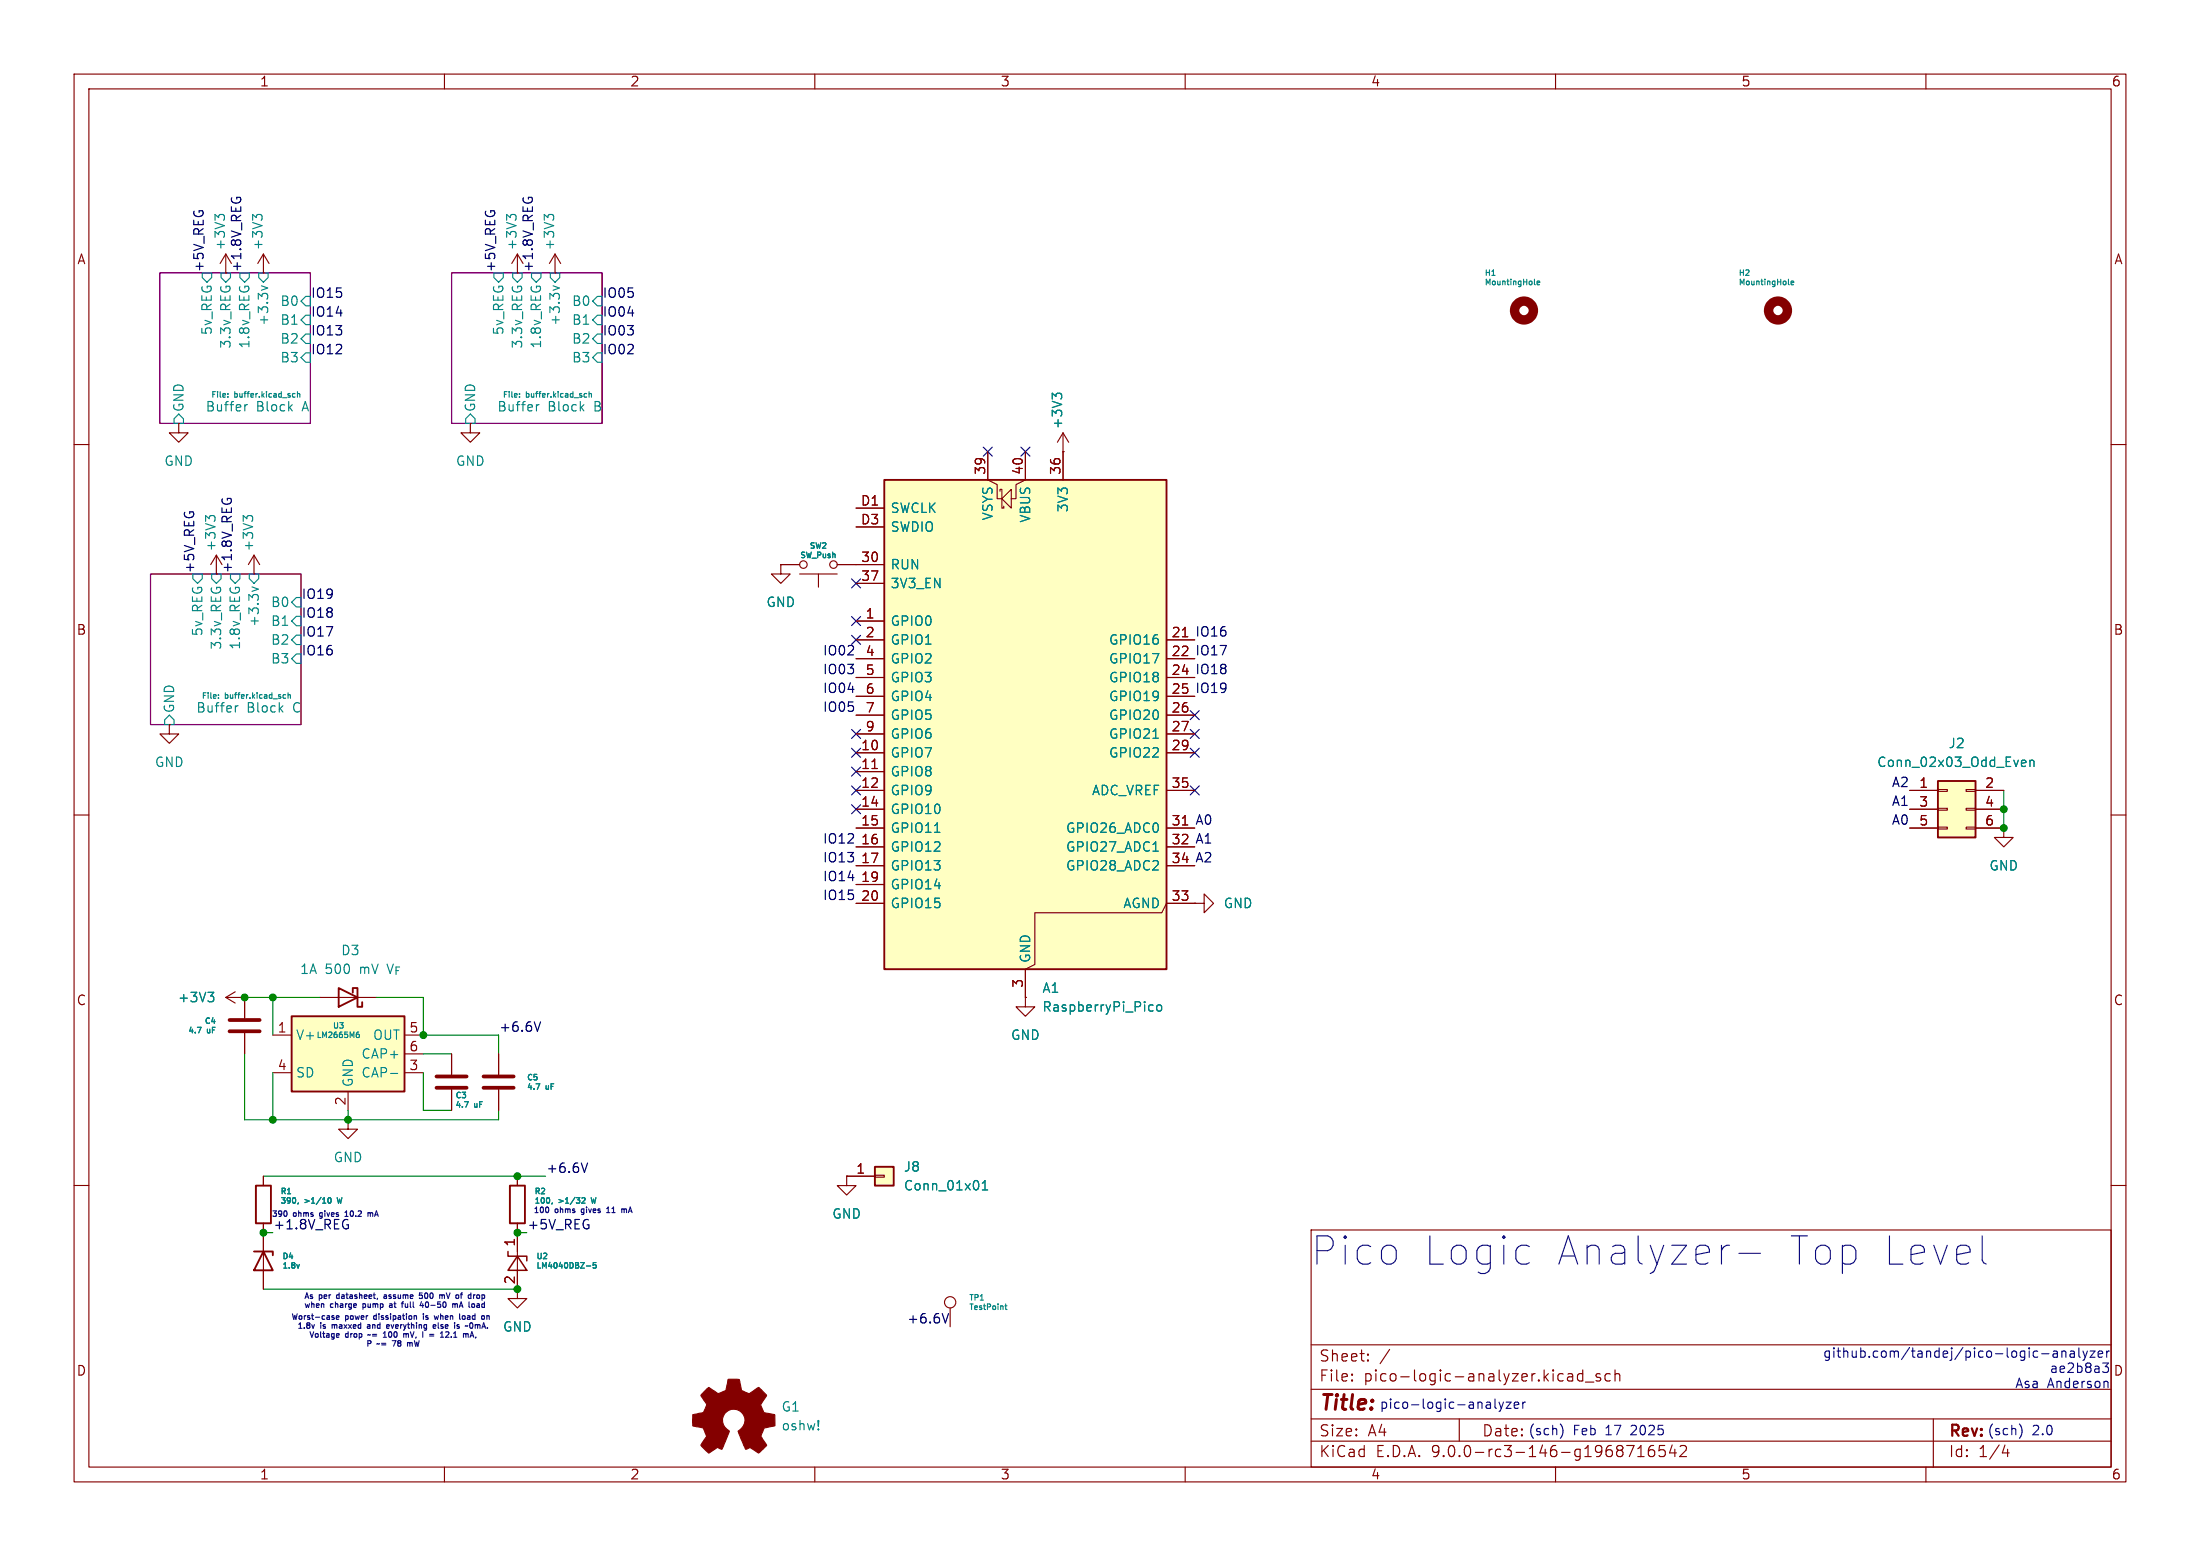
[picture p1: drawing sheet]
<svg xmlns="http://www.w3.org/2000/svg" width="297mm" height="210mm" viewBox="0 0 297 210" stroke-linecap="round" stroke-linejoin="round" font-family="sans-serif">
<path d="M0 0h297v210h-297z" fill="#fff" stroke="#fff" stroke-width=".14"/>
<g fill="none" stroke="#840000" stroke-width=".15">
<path d="M10 10h277v190h-277zM12 12h273v186h-273zM60 10v2M110 10v2M160 10v2M210 10v2M260 10v2M24.1 57.2v1.2h1.3l-1.3 1.3-1.2-1.3h1.2M24.1 57.2h.1M10 60h2M29.2 77.5h.1M29.2 74.9l-.8 1.3"/>
<path d="M29.2 74.9l.8 1.3M29.2 74.9v2.6M34.3 77.5h.1M34.3 74.9l-.8 1.3M34.3 74.9l.8 1.3M34.3 74.9v2.6M105.4 76.2v1.3h1.3l-1.3 1.2-1.3-1.2h1.3M105.4 76.2h.1M285 60h2M10 110h2M270.5 111.8v1.2h1.3l-1.3 1.3-1.3-1.3h1.3M270.5 111.8h.1"/>
<path d="M285 110h2M161.3 121.9h1.3v-1.2l1.2 1.2-1.2 1.3v-1.3M161.3 121.9h.1M61 142.2v2.8M61 147.1v2.8M67.3 142.2v2.8M67.3 147.1v2.8M69.8 158.8v1.2M10 160h2M69.8 165.1v1.3M177 166h108v32h-108zM285 160h2"/>
<path d="M60 198v2M110 198v2M160 198v2M177 194.5h108M177 191.5h108M177 187.5h108M177 181.5h108M182.5 186.3h.1l-.1 .1M182.5 186.3v.1M182.5 185.5v.1M182.5 185.5h.1l-.1 .1M184.7 183.6v.1"/>
<path d="M184.7 183.6h-.1l.1 .1M184.7 182.8v.1M184.7 182.8h-.1l.1 .1M187.6 182.1l-1.3 2M197 191.5v3M210 198v2M211.8 185.4h.3l.2 .2v.8M212.3 186.3l-.5 .1M212.3 185.8h-.5M213.7 185.5l-.5-.1-.2 .3v.4l.1 .2 .1 .1 .5-.1M213.7 184.9v1.5M214 186.5h1.2"/>
<path d="M216 185.5l-.3-.1-.2 .2v.2l.5 .2 .1 .1-.1 .2-.1 .1-.4-.1M217.4 185.5l-.4-.1-.3 .3v.4l.1 .2 .2 .1 .4-.1M218 185.5a.37 .37 0 0 1 .7 .1v.8M218 184.9v1.5M219.6 195.1h1l-.6 1.5M221.1 196.6h.9M221.1 195.5l.4-.4v1.5M223.2 195.1a.59 .59 0 0 0-.7 .6v.6l.2 .2 .4 .1 .2-.1 .1-.5-.2-.3h-.4l-.3 .3M224.7 195.1h-.7v.7l.2-.1h.5l.1 .3-.1 .5-.2 .1h-.3l-.2-.1M225.7 195l-.3 1.1h.9M226.1 195.6v1M226.8 195.2l.2-.1 .5 .1a.41 .41 0 0 1 .1 .5l-.9 .9h1"/>
<path d="M260 198v2M261 191.5v6.5M270.7 195l-.4 1.1h.9M271 195.6v1"/>
</g>
<path d="M21.6 36.8h20.3v20.4h-20.3zM61 36.8h20.3v20.4h-20.3zM20.3 77.5h20.3v20.3h-20.3z" fill="none" stroke="#840084" stroke-width=".15"/>
<g fill="none" stroke="#008484" stroke-width=".15">
<path d="M27.3 36.8h1.3v.7l-.7 .6-.6-.6zM29.8 36.8h1.3v.7l-.6 .6-.7-.6zM32.4 36.8h1.3v.7l-.7 .6-.6-.6zM34.9 36.8h1.3v.7l-.6 .6-.7-.6zM35.3 38.6l.8 .3-.8 .3M66.7 36.8h1.2v.7l-.6 .6-.6-.6zM69.2 36.8h1.3v.7l-.7 .6-.6-.6zM71.8 36.8h1.2v.7l-.6 .6-.6-.6zM74.3 36.8h1.3v.7l-.7 .6-.6-.6zM74.7 38.6l.8 .3-.8 .3M23.5 56.5l.6-.6 .7 .6v.7h-1.3zM29.1 52.9h-.4v.7"/>
<path d="M29.4 52.9h.1M29.7 52.9v.6M30.8 53.5v.1M30.8 53.1v.1M31.7 52.9v.7M33 54.6v.9M33.2 52.9l-.2 .1M33.4 54.6l-.2 .1-.2 .2M33.7 52.9l-.2 .1M35.4 52.9v.7M36 52.9h.1M38 52.9v.7"/>
<path d="M39.6 53.1h.2M39.8 53.6h-.2M40.2 53.2l.2-.1 .1 .5M40.2 52.9v.7M41.3 42.5h.6v1.3h-.6l-.7-.6zM41.3 40h.6v1.3h-.6l-.7-.7zM41.3 45.1h.6v1.3h-.6l-.7-.7zM41.3 47.6h.6v1.3h-.6l-.7-.6zM63.5 55.9l.6 .6v.7h-1.2v-.7zM68.5 52.9h-.4v.7M68.7 52.9h.1M69.1 52.9v.6"/>
<path d="M70.1 53.5v.1M70.1 53.1v.1M71.1 52.9v.7M72.4 54.6v.9M72.6 52.9l-.2 .1M72.8 54.6l-.3 .1-.1 .2M73 52.9l-.2 .1M74.7 52.9v.7M75.3 52.9h.1M77.3 52.9v.7M79 53.1h.2M79.2 53.6h-.2"/>
<path d="M79.5 53.2l.3-.1v.5M79.5 52.9v.7M80 40.6l.6-.6h.7v1.3h-.7zM80 45.7l.6-.6h.7v1.3h-.7zM80.6 42.5h.7v1.3h-.7l-.6-.6zM80.6 47.6h.7v1.3h-.7l-.6-.6zM26 77.5h1.3v.6l-.6 .6-.7-.6zM28.2 69.8l.3-.2h.3l.2 .2M28.2 70l-.4-.4v.8M28.6 77.5h1.2v.6l-.6 .6-.6-.6zM31.1 77.5h1.3v.6l-.7 .6-.6-.6zM33.3 70l-.5-.4v.8"/>
<path d="M33.3 69.8l.3-.2h.3l.2 .2M33.7 77.5h1.2v.6l-.6 .6-.6-.6zM34 79.2l.9 .3-.9 .3M22.2 97.2l.7-.7 .6 .7v.6h-1.3zM27.8 93.5h-.3v.7M28.1 93.5v.1M28.5 93.5v.6M29.5 94.2h.1M29.5 93.8v.1M30.4 93.5v.7M31.8 95.3v.8M32 93.5l-.2 .1"/>
<path d="M32.1 95.3h-.2l-.1 .2M32.4 93.5l-.2 .1M34.1 93.5v.7M34.7 93.5v.1M36.7 93.5v.7M38.3 93.7l.3 .1M38.6 94.2h-.3M38.9 93.8h.3v.4M38.9 93.5v.7M39.4 81.3l.6-.7h.6v1.3h-.6zM40 83.2h.6v1.3h-.6l-.6-.7zM40 85.7h.6v1.3h-.6l-.6-.6z"/>
<path d="M40 88.3h.6v1.2h-.6l-.6-.6zM62.7 148.7h.5l-.3 .7M72.4 146.3h.5l-.4 .7M74.6 162.4l-.1 .1M78.6 161.7l.2-.1 .2 .3-.5 .5h.5M79.8 161.6l.2 .8M110.5 192.9v.1M110.5 191.7v.8"/>
</g>
<path d="M68.8 160h2.1v5.1h-2.1z" fill="none" stroke="#840000" stroke-width=".25"/>
<path d="M58.9 146.8h4.1M58.9 145.3h4.1M65.3 146.8h4M65.3 145.3h4" fill="none" stroke="#840000" stroke-width=".51"/>
<path d="M95.1 187.8l.6-.6 1.2 .9 .3-.1 .8-.3 .3-1.5h1.3h.2l.3 1.5 1 .4 1.3-.9 1.1 1.1-.8 1.3 .4 1.1 1.5 .2v1.5l-1.4 .3-.1 .1-.4 1.1 .8 1.1-.1 .2-1 .9-1.2-.7-.5 .2-1.1-2.4a1.54 1.54 0 0 0 .4-2.7 1.54 1.54 0 0 0-2.5 1 1.97 1.97 0 0 0 1 1.7l-1 2.4-.6-.2-1.3 .7-1-1.1 .8-1.1-.5-1.2-1.4-.3v-1.5l1.2-.2a.83 .83 0 0 0 .6-.8l.1-.3-.8-1.3z" fill="#840000" stroke="#840000" stroke-width=".15"/>
<path d="M39.4 137.2h15.2v10.1h-15.2z" fill="#ffffc2"/>
<path d="M39.4 137.2h15.2v10.1h-15.2z" fill="none" stroke="#840000" stroke-width=".25"/>
<g fill="none" stroke="#840000" stroke-width=".15">
<path d="M30.5 36.8h.1M30.5 34.3l-.8 1.3M30.5 34.3l.7 1.3M30.5 34.3v2.5M143.5 58.4l-.8 1.3M143.5 58.4l.8 1.3M143.5 58.4v2.6M105.4 76.2h2.5M107.9 77.5h5.1M110.5 77.5v1.7M113 76.2h2.6M143.5 61h.1"/>
<path d="M36.8 139.7h2.6M54.6 139.7h2.5M36.8 144.8h2.6M47 147.3v2.6M54.6 144.8h2.5M54.6 142.2h2.5"/>
<circle cx="108.5" cy="76.2" r=".51"/>
<circle cx="112.5" cy="76.2" r=".51"/>
</g>
<path d="M29.5 29.4l-.5-.5v.8M29.5 29.2l.3-.3h.3l.2 .3M142.5 53.5l-.4-.4v.8M142.5 53.3l.3-.2h.3l.2 .2M48.2 139.6h.2l.1 .1v.3h-.3M48.5 139.3h-.3l-.1 .2M52.7 144.9h1" fill="none" stroke="#008484" stroke-width=".15"/>
<path d="M119.4 64.8h38.1v66h-38.1z" fill="#ffffc2"/>
<path d="M119.4 64.8h38.1v66h-38.1zM34.3 168.9h2.5v.5M34.5 160h2.1v5.1h-2.1zM35.6 168.9l1.2 2.6h-2.5z" fill="none" stroke="#840000" stroke-width=".25"/>
<g fill="none" stroke="#840000" stroke-width=".15">
<path d="M35.6 36.8h.1M35.6 34.3v2.5M35.6 34.3l-.8 1.3M35.6 34.3l.7 1.3M69.8 36.8h.1M69.8 34.3v2.5M69.8 34.3l-.7 1.3M69.8 34.3l.8 1.3M63.5 57.2v1.2h1.3l-1.3 1.3-1.3-1.3h1.3M63.5 57.2h.1M115.6 68.6h3.8M115.6 71.1h3.8"/>
<path d="M115.6 76.2h3.8M115.6 78.7h3.8M133.3 61v3.8l1.3 .6v1.9h.7M135 66.3v-.3h.3v2.6h.2v-.3M136.5 66v2.6l-1.2-1.3zM138.4 61v3.8l-1.2 .6v1.9h-.7M143.5 61v3.8M115.6 83.8h3.8M115.6 86.4h3.8M115.6 88.9h3.8M115.6 91.4h3.8M115.6 94h3.8"/>
<path d="M115.6 96.5h3.8M115.6 99.1h3.8M157.5 86.4h3.8M157.5 88.9h3.8M157.5 91.4h3.8M157.5 94h3.8M157.5 96.5h3.8M157.5 99.1h3.8M159.6 85.9h.8M115.6 101.6h3.8M115.6 104.1h3.8M115.6 106.7h3.8"/>
<path d="M115.6 109.2h3.8M115.6 111.8h3.8M115.6 114.3h3.8M115.6 116.8h3.8M115.6 119.4h3.8M117.7 103.7h.7M157.5 101.6h3.8M157.5 106.7h3.8M157.5 111.8h3.8M157.5 114.3h3.8M157.5 116.8h3.8M159.6 111.3h.8"/>
<path d="M33 134.6v2.8M33 139.4v2.8M115.6 121.9h3.8M161.3 121.9h-3.8l-.7 1.3h-17.1v7l-1.3 .6v3.8M35.6 158.8v1.2M47 151.1v1.3h1.3l-1.3 1.3-1.3-1.3h1.3M47 151.1h.1M35.6 165.1v8.9M69.8 166.4v8.9h1.3l-1.3 1.2-1.2-1.2h1.2"/>
</g>
<g fill="none" stroke="#008484" stroke-width=".15">
<path d="M34.6 29.2l.2-.3h.3l.3 .3M34.6 29.4l-.5-.5v.8M68.9 29.4l-.5-.5v.8M68.9 29.2l.2-.3h.3l.3 .3M201.4 37.2h.4M207.2 37.7v.6l.1 .1M207.5 38.2l.4-.1-.1-.1-.2-.1-.1 .1v.4h.3M241.4 37.7v.6l.1 .1M241.8 38.2l.4-.1-.1-.1-.2-.1-.1 .1v.4h.3M155.7 99.6h.7M126.2 112.3h.7M155.7 114.9h.7"/>
<path d="M26.6 138.7h.5l-.3 .7M155.3 135.6l.4 .1M155.7 136.4l-.4 .1M156.3 135.7l.3-.1 .2 .3v.3l-.2 .3-.3-.1-.1-.2v-.3zM40.3 162.4l-.1 .1M40.4 170.7l-.2 .5M44.3 161.7l.1-.1a.4 .4 0 0 1 .3 .4 .4 .4 0 0 1-.3 .4l-.1-.3zM45.5 161.6l.2 .8M79.2 170.9h.5M80.5 170.4h-.4v.4l.3-.1 .1 .4-.2 .1-.2-.1"/>
</g>
<g fill="none" stroke="#840000" stroke-width="1.3">
<circle cx="205.7" cy="41.9" r="1.27"/>
<circle cx="240" cy="41.9" r="1.27"/>
</g>
<path d="M68.6 168.9v.6h2.5v.7M69.8 169.5l1.3 2h-2.5z" fill="none" stroke="#840000" stroke-width=".2"/>
<path d="M31 139.2h4.1M31 137.7h4.1" fill="none" stroke="#840000" stroke-width=".51"/>
<path d="M261.6 105.4h5.1v7.6h-5.1z" fill="#ffffc2"/>
<path d="M261.6 105.4h5.1v7.6h-5.1zM45.7 133.4l2.6 1.2-2.6 1.3zM47.6 134v-.6h.7v2.5h.6v-.6" fill="none" stroke="#840000" stroke-width=".25"/>
<g fill="none" stroke="#840000" stroke-width=".15">
<path d="M22.9 97.8v1.3h1.2l-1.2 1.2-1.3-1.2h1.3M22.9 97.8h.1M257.8 106.7h3.8M257.8 109.2h3.8M257.8 111.8h3.8M261.6 106.6h1.3v.2h-1.3zM261.6 109.1h1.3v.2h-1.3zM261.6 111.6h1.3v.3h-1.3zM265.4 106.6h1.3v.2h-1.3zM265.4 109.1h1.3v.2h-1.3zM265.4 111.6h1.3v.3h-1.3zM266.7 106.7h3.8"/>
<path d="M266.7 109.2h3.8M266.7 111.8h3.8M30.5 134.6l1.2 .8M30.5 134.6h2.5M31.7 133.9l-1.2 .7M33 134.6h.1M43.2 134.6h7.6M138.4 134.6v1.3h1.3l-1.3 1.3-1.2-1.3h1.2M138.4 134.6h.1"/>
</g>
<path d="M273.1 102.6l.3 .1 .1 .2-.6 .1M273.4 103.4h-.3M274 102.7l.2-.1 .3 .1 .1 .7M274 102.6v.8M28.1 133.9h.8l-.5 .5M28.6 134.4l.3 .3v.3l-.3 .2" fill="none" stroke="#008484" stroke-width=".15"/>
<path d="M118.1 157.5h2.5v2.5h-2.5z" fill="#ffffc2"/>
<path d="M118.1 157.5h2.5v2.5h-2.5z" fill="none" stroke="#840000" stroke-width=".25"/>
<g fill="none" stroke="#840000" stroke-width=".15">
<path d="M74.9 36.8h.1M74.9 34.3l-.7 1.3M74.9 34.3l.8 1.3M74.9 34.3v2.5M105.4 76.2h.1M105.4 76.2h2.5M113 76.2h6.4M115.6 68.6h3.8M115.6 71.1h3.8M115.6 78.7h3.8M133.3 61v3.8M138.4 61v3.8"/>
<path d="M143.5 61h.1M143.5 61v3.8M115.6 83.8h3.8M115.6 86.4h3.8M115.6 88.9h3.8M115.6 91.4h3.8M115.6 94h3.8M115.6 96.5h3.8M115.6 99.1h3.8M157.5 86.4h3.8M157.5 88.9h3.8M157.5 91.4h3.8"/>
<path d="M157.5 94h3.8M157.5 96.5h3.8M157.5 99.1h3.8M159.6 85.9h.8M115.6 106.7h3.8M115.6 109.2h3.8M115.6 111.8h3.8M115.6 101.6h3.8M115.6 104.1h3.8M115.6 114.3h3.8M115.6 116.8h3.8M115.6 119.4h3.8"/>
<path d="M117.7 103.7h.7M157.5 106.7h3.8M157.5 111.8h3.8M157.5 101.6h3.8M157.5 114.3h3.8M157.5 116.8h3.8M159.6 111.3h.8M257.8 106.7h3.8M257.8 109.2h3.8M257.8 111.8h3.8M266.7 106.7h3.8M266.7 109.2h3.8"/>
<path d="M266.7 111.8h3.8M270.5 111.8h.1M33 134.6h.1M33 134.6v2.8M33 139.4v2.8M115.6 121.9h3.8M138.4 134.6h.1M138.4 130.8v3.8M157.5 121.9h3.8M161.3 121.9h.1M35.6 158.8v1.2M61 142.2v2.8"/>
<path d="M61 147.1v2.8M67.3 142.2v2.8M67.3 147.1v2.8M69.8 158.8v1.2M114.3 158.8v1.2h1.3l-1.3 1.3-1.3-1.3h1.3M114.3 158.8h.1M114.3 158.8h3.8M118.1 158.6h1.3v.3h-1.3zM35.6 165.1v3.8M35.6 171.5v2.5M69.8 165.1v3.8M69.8 171.5v2.5"/>
<path d="M128.3 176.5v2.6"/>
<circle cx="128.3" cy="175.8" r=".76"/>
</g>
<g fill="none" stroke="#008484" stroke-width=".15">
<path d="M74 29.4l-.5-.5v.8M74 29.2l.2-.3h.3l.2 .3M142.5 53.5l-.4-.4v.8M142.5 53.3l.3-.2h.3l.2 .2M155.7 99.6h.7M126.2 112.3h.7M155.7 114.9h.7M273.1 102.6l.3 .1 .1 .2-.6 .1M273.4 103.4h-.3M274 102.7l.2-.1 .3 .1 .1 .7M274 102.6v.8M26.6 138.7h.5l-.3 .7"/>
<path d="M28.1 133.9h.8l-.5 .5M28.6 134.4l.3 .3v.3l-.3 .2M155.3 135.6l.4 .1M155.7 136.4l-.4 .1M156.3 135.7l.3-.1 .2 .3v.3l-.2 .3-.3-.1-.1-.2v-.3zM62.7 148.7h.5l-.3 .7M72.4 146.3h.5l-.4 .7M132.6 159.7l.4-.4v1.3M40.3 162.4l-.1 .1M40.4 170.7l-.2 .5M44.3 161.7l.1-.1a.4 .4 0 0 1 .3 .4 .4 .4 0 0 1-.3 .4l-.1-.3zM45.5 161.6l.2 .8"/>
<path d="M74.6 162.4l-.1 .1M78.6 161.7l.2-.1 .2 .3-.5 .5h.5M79.2 170.9h.5M79.8 161.6l.2 .8M80.5 170.4h-.4v.4l.3-.1 .1 .4-.2 .1-.2-.1M132.6 160.6h.7M135.7 176.2h.2M135.8 176v.6l.1 .1"/>
</g>
<path d="M31.3 26.7l-.1 .3M32 26.9v-.3h.4l.1 .3M70.7 26.7l-.1 .3M71.3 26.9v-.3h.5l.1 .3M30 67.3v.3M30.7 67.5v-.2h.4l.1 .2M73 137.9l-.4 1.3M79.3 157l-.4 1.2M46.7 164.6h.3M46.8 165.3h.2v.4l-.2 .2M128 177.3l-.4 1.3" fill="none" stroke="#000" stroke-width=".15"/>
<g fill="none" stroke="#008400" stroke-width=".15">
<path d="M270.5 106.7v5.1M33 134.6h10.2M36.8 134.6v5.1M50.8 134.6h6.3v5.1h10.2v2.5M33 142.2v8.9h34.3v-1.2M35.6 158.8h38.1M36.8 144.8v6.3M47 149.9v1.2M57.1 142.2h3.9M57.1 144.8v5.1h3.9M35.6 174h34.2M35.6 166.4h1.2"/>
<path d="M69.8 166.4h1.3"/>
</g>
<g fill="none" stroke="#000084" stroke-width=".15">
<path d="M115 78.1l1.2 1.2M116.2 78.1l-1.2 1.2M132.7 60.4l1.3 1.2M134 60.4l-1.3 1.2M137.8 60.4l1.2 1.2M139 60.4l-1.2 1.2M115 98.5l1.2 1.2M115 85.8l1.2 1.2M115 83.2l1.2 1.2M116.2 83.2l-1.2 1.2M116.2 98.5l-1.2 1.2M116.2 85.8l-1.2 1.2"/>
<path d="M160.7 98.5l1.2 1.2M160.7 95.9l1.2 1.2M161.9 98.5l-1.2 1.2M161.9 95.9l-1.2 1.2M115 106.1l1.2 1.2M115 101l1.2 1.2M115 108.6l1.2 1.2M115 103.5l1.2 1.2M116.2 106.1l-1.2 1.2M116.2 101l-1.2 1.2M116.2 108.6l-1.2 1.2M116.2 103.5l-1.2 1.2"/>
<path d="M160.7 101l1.2 1.2M160.7 106.1l1.2 1.2M161.9 101l-1.2 1.2M161.9 106.1l-1.2 1.2"/>
</g>
<g fill="none" stroke="#0000c2" stroke-width=".15">
<path d="M38.6 163.5l.1 .2v.4M39.5 177.3l.2 .8M40.1 177.3l-.2 .8M40.6 178.5v.8M41.9 179.7l.2 .8 .3-.8M42.2 177.3v.7M42.4 178.8l-.1 .5M43.3 179.7v.7M43.7 179.7v.7M44.8 177.7l.3 .2-.1 .2-.2-.1M45.1 177.6h-.2l-.1 .1M45.4 177.8h.4l-.1-.2h-.2l-.1 .1v.3h.3"/>
<path d="M46.6 164.2h.4M46.6 163.6l.2-.2v.8M46.7 177.6h.2M46.7 177.6v.7M47 179.7v.8M47.4 177.6h.2M47.9 177.6l.2 .5M48.5 177.6l-.1 .5M48.7 178.5v.8M48.8 177.6h.3M49.4 177.6v.5M49.6 179v.2h.3"/>
<path d="M49.7 177.6h-.2M49.7 163.7v.5M49.7 163.7h.2l.1 .1M49.8 178.8h.1M49.9 179h-.2M50 163.8v.4M50.3 163.7h-.2l-.1 .1M50.8 177.3v.8M51 175.2l-.1 .2M51.2 177.3v.1M51.3 178.5v.8M51.9 174.8h.2"/>
<path d="M52 179.7v.8M52.2 174.9l-.4 .2 .1 .2 .3-.1M52.2 179.2h.3M52.6 176h.3M52.7 177.3v.1M52.8 178.8l.2 .5M52.8 179.8l-.2-.1-.1 .2M52.9 176.1l-.3 .2 .1 .2 .2-.1M54.2 176h.3M54.4 177.3v.7M54.5 180v.5M54.7 176v.4l.2 .1"/>
<path d="M54.9 177.3v.1M55.1 178.5v.7M55.4 179.7l.2 .8 .3-.8M55.6 178.5v.8M55.9 177.6h.3v.5M56.2 178.5v.1M56.9 175.7l-.2 .5h.5M57 174.5h-.4v.4l.4-.1v.4l-.1 .1-.3-.1M57.1 179.7v.8M57.1 176v.5M57.2 177.3v.1M57.2 177.6v.5"/>
<path d="M57.5 175.9v.4l.2 .2M58.5 178.8v.4h.3M58.8 178.8v.2h-.3M59.2 178.5v.7l.1 .1M59.2 177.6l-.1 .5-.2-.4-.1 .4M59.5 177.3v.8M59.6 174.8l.1 .1M59.7 179.7v.8M59.7 174.9l.1-.1h.2v.5M59.7 174.9v.4M60.3 174.5l.2 .8M61.1 176h.2l.1 .1"/>
<path d="M61.1 176v.5M61.4 176.1l.1-.1h.2l.1 .5M61.4 176.1v.4M61.5 179.7v.8M61.9 179l.1 .1-.1 .2M62 176.5l.3-.8 .2 .8M62.1 177.3v.7M62.1 176.2h.3M62.4 177.6h.2h.2l-.1 .4h-.3zM64.1 177.3v.8M64.2 178.8v.5M64.5 176l.2 .1v.4"/>
<path d="M64.7 176.4l-.2 .1M64.7 176.1l-.2 .1M64.8 174.9l-.2-.1-.2 .1v.3l.2 .1 .2-.2M65.1 179.3l.2-.8 .3 .8M65.7 177.6h.3l.1 .5M65.7 177.6v.5M74 163.1l.1 .3-.1 .2M81.9 163.7h.4M81.9 163.1l.2-.2v.8M83.9 163.2v.5M83.9 163.2h.3l.1 .1M84.3 163.3v.4"/>
<path d="M84.5 163.2h-.1l-.1 .1M206.1 168.1l.4 .2M206.5 170.4l-.4 .2M233.1 168.1h.4M234.8 169.2h2.9M267.6 166.8v3.3l.2 .3 .3 .2M45.5 180.5h.2M45.7 180l.1 .2h-.4M49.6 180.2l.1-.1 .2 .1M49.9 180.9h-.2v.8M50 180.1v.1M50.3 180.1h.6"/>
<path d="M50.9 181.4h.2M51.2 181.3v.1M51.5 181.3h.6M51.7 180.5h.5M53.4 180.9l-.3 .8M54.8 180.1v.4M55 181.2v.5M55.1 181.2l-.1 .1M55.9 180.9l.2 .8M56.6 180.9l-.2 .8M58 180.1h.6M58 180.3h.6"/>
<path d="M60.6 180.1l-.5 .4h.5M60.9 180.4v.1M63.5 180.5l.2-.8 .3 .8M63.5 180.3h.4M64.2 180.5v.1M201.8 188.8v1.1l.2 .2M202.4 189.2l.3 .9M202.7 190.1l-.2 .3-.1 .1M203 189.2l-.3 .9M203.3 189.2h.7l-.7 .9h.7M204.4 189.7l.6-.2v-.2l-.4-.1-.2 .2 .1 .6h.5M205.6 189.2v.9"/>
<path d="M205.9 189.2l-.2 .1-.1 .2M210.6 192.2a1.46 1.46 0 0 1 0 1.9M272.6 192.2a1.46 1.46 0 0 1 0 1.9M275.6 182.7h1M277.2 182.4h.5l.1 .8M277.8 182.6l-.5 .1a.25 .25 0 0 0-.2 .2 .25 .25 0 0 0 .2 .3l.5-.1M278.4 182.5l.1-.2 .3 .1 .1 .8M278.4 182.3v.9M279.5 182.4h.5v.8M280 182.6l-.4 .1a.25 .25 0 0 0-.2 .2 .25 .25 0 0 0 .2 .3l.4-.1M280.7 181.9v1.1l.1 .2M281.2 182.3l.3 .9"/>
<path d="M281.5 183.2l-.1 .3-.2 .1M281.8 182.3l-.3 .9M282.2 182.3h.6l-.6 .9h.6M283.3 182.8l.6-.2-.1-.2-.4-.1-.1 .2v.6h.5M283.9 184h.7l-.4 .4 .4 .2v.4l-.2 .2h-.4M284.4 182.3v.9M284.4 186.4l.2 .2v.7M284.8 182.3l-.3 .1-.1 .2"/>
</g>
<g fill="#008400" stroke="#008400" stroke-width=".15">
<circle cx="270.5" cy="109.2" r=".46"/>
<circle cx="270.5" cy="111.8" r=".46"/>
<circle cx="35.6" cy="166.4" r=".46"/>
<circle cx="47" cy="151.1" r=".46"/>
<circle cx="36.8" cy="151.1" r=".46"/>
<circle cx="69.8" cy="158.8" r=".46"/>
<circle cx="69.8" cy="174" r=".46"/>
<circle cx="69.8" cy="166.4" r=".46"/>
<circle cx="57.1" cy="139.7" r=".46"/>
<circle cx="33" cy="134.6" r=".46"/>
<circle cx="36.8" cy="134.6" r=".46"/>
</g>
<g font-size="5.3" fill="#0000c2">
<text x="176.8" y="170.9">Pico</text>
<text x="191.7" y="170.9">Logic</text>
<text x="209.4" y="170.9">Analyzer-</text>
<text x="240.5" y="170.9">Top</text>
<text x="252.9" y="170.9">Level</text>
</g>
<text font-size="2.8" fill="#840000" x="178" y="190.9">Title:</text>
<g font-size="2.1" fill="#840000">
<text x="178" y="184">Sheet:</text>
<text x="178" y="186.7">File:</text>
<text x="184.1" y="186.7">pico-logic-analyzer.kicad_sch</text>
<text x="178" y="196.9">KiCad</text>
<text x="178" y="194.1">Size:</text>
<text x="184.7" y="194.1">A4</text>
<text x="185.7" y="196.9">E.D.A.</text>
<text x="193.3" y="196.9">9.0.0-rc3-146-g1968716542</text>
<text x="200" y="194.1">Date:</text>
<text x="263" y="194.3">Rev:</text>
<text x="263" y="196.9">Id:</text>
<text x="267.1" y="196.9">1/4</text>
</g>
<g font-size="1.8" fill="#840000">
<text x="35" y="11.9">1</text>
<text x="85" y="11.9">2</text>
<text x="135" y="11.9">3</text>
<text x="185" y="11.9">4</text>
<text x="235" y="11.9">5</text>
<text x="285" y="11.9">6</text>
<text x="10.3" y="35.9">A</text>
<text x="285.3" y="35.9">A</text>
<text x="133.1" y="64.2" transform="rotate(-90 133.1 64.2)">39</text>
<text x="138.2" y="64.2" transform="rotate(-90 138.2 64.2)">40</text>
<text x="143.3" y="64.2" transform="rotate(-90 143.3 64.2)">36</text>
<text x="116.1" y="68.3">D1</text>
<text x="116.1" y="70.9">D3</text>
<text x="116.2" y="75.9">30</text>
<text x="116.2" y="78.5">37</text>
<text x="116.8" y="83.6">1</text>
<text x="10.3" y="85.9">B</text>
<text x="116.8" y="86.1">2</text>
<text x="116.8" y="88.6">4</text>
<text x="158.1" y="86.1">21</text>
<text x="158.1" y="88.6">22</text>
<text x="285.3" y="85.9">B</text>
<text x="116.8" y="91.2">5</text>
<text x="116.8" y="93.7">6</text>
<text x="158.1" y="91.2">24</text>
<text x="158.1" y="93.7">25</text>
<text x="116.2" y="101.3">10</text>
<text x="116.8" y="96.3">7</text>
<text x="116.8" y="98.8">9</text>
<text x="158.1" y="96.3">26</text>
<text x="158.1" y="98.8">27</text>
<text x="158.1" y="101.3">29</text>
<text x="116.2" y="103.9">11</text>
<text x="116.2" y="106.4">12</text>
<text x="158.1" y="106.4">35</text>
<text x="259" y="106.4">1</text>
<text x="267.9" y="106.4">2</text>
<text x="116.2" y="109">14</text>
<text x="116.2" y="111.5">15</text>
<text x="158.1" y="111.5">31</text>
<text x="259" y="109">3</text>
<text x="259" y="111.5">5</text>
<text x="267.9" y="109">4</text>
<text x="267.9" y="111.5">6</text>
<text x="116.2" y="114">16</text>
<text x="116.2" y="116.6">17</text>
<text x="116.2" y="119.1">19</text>
<text x="158.1" y="114">32</text>
<text x="158.1" y="116.6">34</text>
<text x="116.2" y="121.7">20</text>
<text x="158.1" y="121.7">33</text>
<text x="10.3" y="135.9">C</text>
<text x="138.2" y="133.4" transform="rotate(-90 138.2 133.4)">3</text>
<text x="285.3" y="135.9">C</text>
<text x="37.4" y="139.4">1</text>
<text x="55.2" y="139.4">5</text>
<text x="55.2" y="142">6</text>
<text x="37.4" y="144.5">4</text>
<text x="46.7" y="149.3" transform="rotate(-90 46.7 149.3)">2</text>
<text x="55.2" y="144.5">3</text>
<text x="115.5" y="158.5">1</text>
<text x="69.6" y="173.4" transform="rotate(-90 69.6 173.4)">2</text>
<text x="69.6" y="168.3" transform="rotate(-90 69.6 168.3)">1</text>
<text x="10.3" y="185.9">D</text>
<text x="285.3" y="185.9">D</text>
<text x="35" y="199.9">1</text>
<text x="85" y="199.9">2</text>
<text x="135" y="199.9">3</text>
<text x="185" y="199.9">4</text>
<text x="235" y="199.9">5</text>
<text x="285" y="199.9">6</text>
</g>
<g font-size="1.8" fill="#008484">
<text x="30.6" y="33.9" transform="rotate(-90 30.6 33.9)">+3V3</text>
<text x="35.7" y="33.9" transform="rotate(-90 35.7 33.9)">+3V3</text>
<text x="70" y="33.9" transform="rotate(-90 70 33.9)">+3V3</text>
<text x="75" y="33.9" transform="rotate(-90 75 33.9)">+3V3</text>
<text x="37.8" y="41.5">B0</text>
<text x="77.1" y="41.5">B0</text>
<text x="28.8" y="45.3" transform="rotate(-90 28.8 45.3)">5v_REG</text>
<text x="31.3" y="47.1" transform="rotate(-90 31.3 47.1)">3.3v_REG</text>
<text x="33.9" y="47.1" transform="rotate(-90 33.9 47.1)">1.8v_REG</text>
<text x="36.4" y="44.1" transform="rotate(-90 36.4 44.1)">+3.3v</text>
<text x="37.8" y="44">B1</text>
<text x="37.8" y="46.6">B2</text>
<text x="68.2" y="45.3" transform="rotate(-90 68.2 45.3)">5v_REG</text>
<text x="70.7" y="47.1" transform="rotate(-90 70.7 47.1)">3.3v_REG</text>
<text x="73.3" y="47.1" transform="rotate(-90 73.3 47.1)">1.8v_REG</text>
<text x="75.8" y="44.1" transform="rotate(-90 75.8 44.1)">+3.3v</text>
<text x="77.1" y="44">B1</text>
<text x="77.1" y="46.6">B2</text>
<text x="37.8" y="49.1">B3</text>
<text x="77.1" y="49.1">B3</text>
<text x="25" y="55.7" transform="rotate(-90 25 55.7)">GND</text>
<text x="27.7" y="55.6">Buffer</text>
<text x="34.6" y="55.6">Block</text>
<text x="41" y="55.6">A</text>
<text x="64.4" y="55.7" transform="rotate(-90 64.4 55.7)">GND</text>
<text x="67.1" y="55.6">Buffer</text>
<text x="74" y="55.6">Block</text>
<text x="80.3" y="55.6">B</text>
<text x="143.6" y="58" transform="rotate(-90 143.6 58)">+3V3</text>
<text x="22.1" y="63.1">GND</text>
<text x="61.5" y="63.1">GND</text>
<text x="120.1" y="69.4">SWCLK</text>
<text x="120.1" y="72">SWDIO</text>
<text x="134.2" y="70.3" transform="rotate(-90 134.2 70.3)">VSYS</text>
<text x="139.3" y="70.6" transform="rotate(-90 139.3 70.6)">VBUS</text>
<text x="144.4" y="69.2" transform="rotate(-90 144.4 69.2)">3V3</text>
<text x="29.3" y="74.5" transform="rotate(-90 29.3 74.5)">+3V3</text>
<text x="34.4" y="74.5" transform="rotate(-90 34.4 74.5)">+3V3</text>
<text x="120.1" y="77.1">RUN</text>
<text x="36.5" y="82.1">B0</text>
<text x="103.4" y="82.1">GND</text>
<text x="120.1" y="79.6">3V3_EN</text>
<text x="27.5" y="86" transform="rotate(-90 27.5 86)">5v_REG</text>
<text x="30.1" y="87.8" transform="rotate(-90 30.1 87.8)">3.3v_REG</text>
<text x="32.6" y="87.8" transform="rotate(-90 32.6 87.8)">1.8v_REG</text>
<text x="35.2" y="84.7" transform="rotate(-90 35.2 84.7)">+3.3v</text>
<text x="36.5" y="84.7">B1</text>
<text x="36.5" y="87.2">B2</text>
<text x="36.5" y="89.8">B3</text>
<text x="120.1" y="84.7">GPIO0</text>
<text x="120.1" y="87.2">GPIO1</text>
<text x="120.1" y="89.8">GPIO2</text>
<text x="149.6" y="87.2">GPIO16</text>
<text x="149.6" y="89.8">GPIO17</text>
<text x="120.1" y="92.3">GPIO3</text>
<text x="120.1" y="94.8">GPIO4</text>
<text x="149.6" y="92.3">GPIO18</text>
<text x="149.6" y="94.8">GPIO19</text>
<text x="23.7" y="96.3" transform="rotate(-90 23.7 96.3)">GND</text>
<text x="26.4" y="96.3">Buffer</text>
<text x="33.3" y="96.3">Block</text>
<text x="39.7" y="96.3">C</text>
<text x="120.1" y="97.4">GPIO5</text>
<text x="120.1" y="99.9">GPIO6</text>
<text x="149.6" y="97.4">GPIO20</text>
<text x="149.6" y="99.9">GPIO21</text>
<text x="263" y="101.2">J2</text>
<text x="20.8" y="103.7">GND</text>
<text x="120.1" y="102.5">GPIO7</text>
<text x="120.1" y="105">GPIO8</text>
<text x="120.1" y="107.5">GPIO9</text>
<text x="147.3" y="107.5">ADC_VREF</text>
<text x="149.6" y="102.5">GPIO22</text>
<text x="253.3" y="103.7">Conn_02x03_Odd_Even</text>
<text x="120.1" y="110.1">GPIO10</text>
<text x="120.1" y="112.6">GPIO11</text>
<text x="143.8" y="112.6">GPIO26_ADC0</text>
<text x="120.1" y="115.2">GPIO12</text>
<text x="120.1" y="117.7">GPIO13</text>
<text x="143.8" y="115.2">GPIO27_ADC1</text>
<text x="143.8" y="117.7">GPIO28_ADC2</text>
<text x="268.5" y="117.7">GND</text>
<text x="120.1" y="120.2">GPIO14</text>
<text x="120.1" y="122.8">GPIO15</text>
<text x="151.6" y="122.8">AGND</text>
<text x="165.1" y="122.8">GND</text>
<text x="40.4" y="131.7">1A</text>
<text x="43.9" y="131.7">500</text>
<text x="46" y="129.1">D3</text>
<text x="48.7" y="131.7">mV</text>
<text x="52.6" y="131.7">V_{F}</text>
<text x="139.3" y="130" transform="rotate(-90 139.3 130)">GND</text>
<text x="23.9" y="135.5">+3V3</text>
<text x="140.6" y="134.2">A1</text>
<text x="140.6" y="136.8">RaspberryPi_Pico</text>
<text x="39.9" y="140.6">V+</text>
<text x="48.7" y="143.1">CAP+</text>
<text x="50.3" y="140.6">OUT</text>
<text x="136.4" y="140.6">GND</text>
<text x="39.9" y="145.6">SD</text>
<text x="47.9" y="146.8" transform="rotate(-90 47.9 146.8)">GND</text>
<text x="48.7" y="145.6">CAP-</text>
<text x="45" y="157.1">GND</text>
<text x="121.9" y="158.3">J8</text>
<text x="121.9" y="160.9">Conn_01x01</text>
<text x="112.3" y="164.7">GND</text>
<text x="67.8" y="179.9">GND</text>
<text x="105.4" y="190.7">G1</text>
<text x="105.4" y="193.3">oshw!</text>
</g>
<g font-size="1.8">
<text x="27.6" y="36.8" transform="rotate(-90 27.6 36.8)">+5V_REG</text>
<text x="32.7" y="36.8" transform="rotate(-90 32.7 36.8)">+1.8V_REG</text>
<text x="41.9" y="40.3">IO15</text>
<text x="67" y="36.8" transform="rotate(-90 67 36.8)">+5V_REG</text>
<text x="72" y="36.8" transform="rotate(-90 72 36.8)">+1.8V_REG</text>
<text x="81.3" y="40.3">IO05</text>
<text x="41.9" y="47.9">IO12</text>
<text x="41.9" y="42.8">IO14</text>
<text x="41.9" y="45.4">IO13</text>
<text x="81.3" y="47.9">IO02</text>
<text x="81.3" y="45.4">IO03</text>
<text x="81.3" y="42.8">IO04</text>
<text x="26.3" y="77.5" transform="rotate(-90 26.3 77.5)">+5V_REG</text>
<text x="31.4" y="77.5" transform="rotate(-90 31.4 77.5)">+1.8V_REG</text>
<text x="40.6" y="80.9">IO19</text>
<text x="40.6" y="83.5">IO18</text>
<text x="40.6" y="86">IO17</text>
<text x="40.6" y="88.6">IO16</text>
<text x="111" y="88.6">IO02</text>
<text x="161.3" y="86">IO16</text>
<text x="161.3" y="88.6">IO17</text>
<text x="111" y="93.6">IO04</text>
<text x="111" y="91.1">IO03</text>
<text x="161.3" y="93.6">IO19</text>
<text x="161.3" y="91.1">IO18</text>
<text x="111" y="96.2">IO05</text>
<text x="255.3" y="106.3">A2</text>
<text x="111" y="114">IO12</text>
<text x="161.3" y="114">A1</text>
<text x="161.3" y="111.4">A0</text>
<text x="255.3" y="108.9">A1</text>
<text x="255.3" y="111.4">A0</text>
<text x="111" y="119">IO14</text>
<text x="111" y="116.5">IO13</text>
<text x="161.3" y="116.5">A2</text>
<text x="111" y="121.6">IO15</text>
<text x="67.3" y="139.4">+6.6V</text>
<text x="73.7" y="158.4">+6.6V</text>
<text x="71.1" y="166">+5V_REG</text>
<text x="122.4" y="178.7">+6.6V</text>
</g>
<g font-size="1.8" fill="#0000c2">
<text x="36.8" y="166">+1.8V_REG</text>
<text x="246" y="183.6">github.com/tandej/pico-logic-analyzer</text>
<text x="276.6" y="185.6">ae2b8a3</text>
<text x="186.2" y="190.3">pico-logic-analyzer</text>
<text x="272" y="187.7">Asa</text>
<text x="276.4" y="187.7">Anderson</text>
<text x="206.2" y="193.8">(sch)</text>
<text x="212.4" y="193.8">Feb</text>
<text x="216.9" y="193.8">17</text>
<text x="220.5" y="193.8">2025</text>
<text x="268.2" y="193.8">(sch)</text>
<text x="274.4" y="193.8">2.0</text>
</g>
<g font-size="1" fill="#008484">
<text x="200.3" y="38.7">MountingHole</text>
<text x="200.3" y="37.4">H1</text>
<text x="234.6" y="38.7">MountingHole</text>
<text x="234.6" y="37.4">H2</text>
<text x="28.4" y="54">File:</text>
<text x="31.7" y="54">buffer.kicad_sch</text>
<text x="67.8" y="54">File:</text>
<text x="71.1" y="54">buffer.kicad_sch</text>
<text x="107.9" y="75.5">SW_Push</text>
<text x="109.2" y="74.3">SW2</text>
<text x="27.2" y="94.7">File:</text>
<text x="30.4" y="94.7">buffer.kicad_sch</text>
<text x="25.3" y="139.7">4.7</text>
<text x="27.5" y="138.4">C4</text>
<text x="28" y="139.7">uF</text>
<text x="42.6" y="140.3">LM2665M6</text>
<text x="44.8" y="139">U3</text>
<text x="61.4" y="148.4">C3</text>
<text x="61.4" y="149.7">4.7</text>
<text x="64" y="149.7">uF</text>
<text x="71" y="146">C5</text>
<text x="71" y="147.3">4.7</text>
<text x="73.7" y="147.3">uF</text>
<text x="37.8" y="161.4">R1</text>
<text x="72" y="161.4">R2</text>
<text x="37.8" y="162.7">390,</text>
<text x="41.1" y="162.7">&gt;1/10</text>
<text x="45.9" y="162.7">W</text>
<text x="72" y="162.7">100,</text>
<text x="75.4" y="162.7">&gt;1/32</text>
<text x="80.2" y="162.7">W</text>
<text x="38" y="170.1">D4</text>
<text x="38" y="171.4">1.8v</text>
<text x="72.3" y="170.1">U2</text>
<text x="72.3" y="171.4">LM4040DBZ-5</text>
<text x="130.7" y="175.7">TP1</text>
<text x="130.7" y="177">TestPoint</text>
</g>
<g font-size="1" fill="#0000c2">
<text x="36.6" y="164.4">390</text>
<text x="39.6" y="164.4">ohms</text>
<text x="43.5" y="164.4">gives</text>
<text x="47.2" y="164.4">10.2</text>
<text x="50.6" y="164.4">mA</text>
<text x="71.9" y="163.9">100</text>
<text x="74.9" y="163.9">ohms</text>
<text x="78.8" y="163.9">gives</text>
<text x="82.5" y="163.9">11</text>
<text x="84.8" y="163.9">mA</text>
<text x="39.2" y="178.5">Worst-case</text>
<text x="40" y="179.7">1.8v</text>
<text x="41" y="176.7">when</text>
<text x="41" y="175.5">As</text>
<text x="43.1" y="175.5">per</text>
<text x="43.3" y="179.7">is</text>
<text x="44.6" y="176.7">charge</text>
<text x="45.1" y="179.7">maxxed</text>
<text x="45.7" y="175.5">datasheet,</text>
<text x="46.6" y="178.5">power</text>
<text x="49.3" y="176.7">pump</text>
<text x="50.2" y="179.7">and</text>
<text x="50.8" y="178.5">dissipation</text>
<text x="52.4" y="175.5">assume</text>
<text x="53.1" y="179.7">everything</text>
<text x="53.2" y="176.7">at</text>
<text x="55.2" y="176.7">full</text>
<text x="57.5" y="175.5">500</text>
<text x="57.7" y="178.5">is</text>
<text x="58" y="176.7">40-50</text>
<text x="59.6" y="178.5">when</text>
<text x="59.7" y="179.7">else</text>
<text x="60.6" y="175.5">mV</text>
<text x="62.6" y="176.7">mA</text>
<text x="62.9" y="179.7">is</text>
<text x="63.1" y="175.5">of</text>
<text x="63.3" y="178.5">load</text>
<text x="64.7" y="179.7">~0mA.</text>
<text x="65.1" y="175.5">drop</text>
<text x="65.1" y="176.7">load</text>
<text x="41.6" y="180.9">Voltage</text>
<text x="46.7" y="180.9">drop</text>
<text x="49.3" y="182.1">P</text>
<text x="50" y="180.9">~=</text>
<text x="51" y="182.1">~=</text>
<text x="52.4" y="180.9">100</text>
<text x="53.3" y="182.1">78</text>
<text x="55.4" y="180.9">mV,</text>
<text x="55.6" y="182.1">mW</text>
<text x="59.5" y="180.9">=</text>
<text x="61.3" y="180.9">12.1</text>
</g>
</svg>
